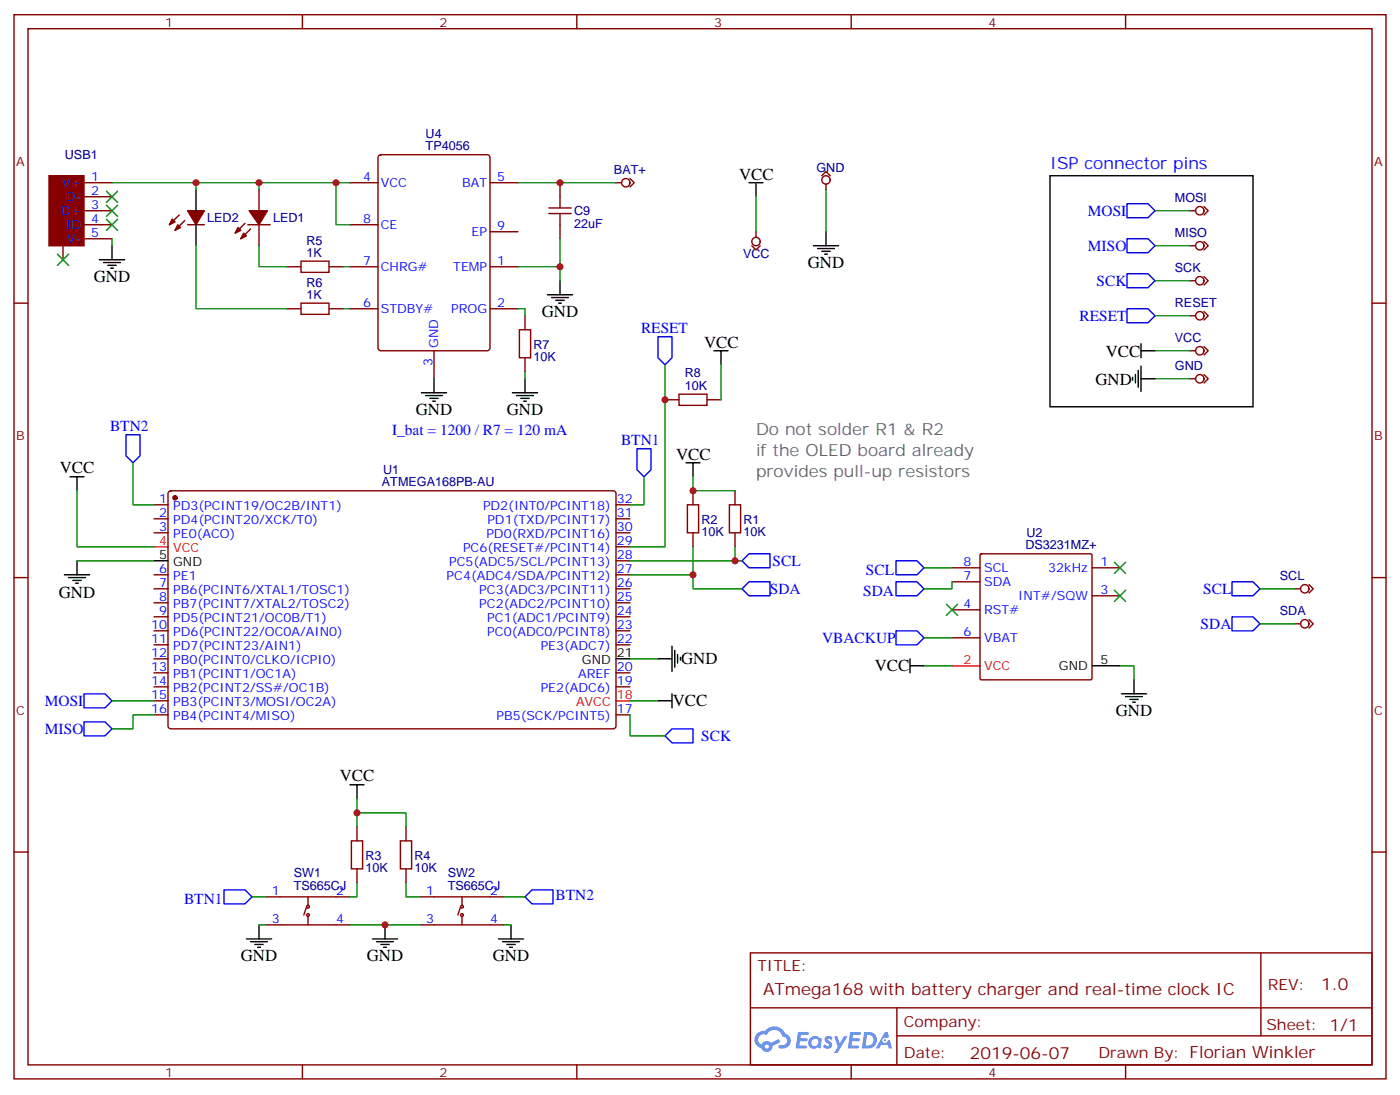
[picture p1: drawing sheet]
<svg xmlns="http://www.w3.org/2000/svg" width="353mm" height="276mm" viewBox="0 0 353 276" stroke-linecap="round" stroke-linejoin="round" font-family="sans-serif">
<path d="M264.6 44.3h51.1v58.2h-51.1z" fill="none" stroke="#000" stroke-width=".35"/>
<g fill="none" stroke="#870000" stroke-width=".35">
<path d="M3.5 3.7h345.7v268.1h-345.7zM7.1 7.2h338.6v261.1h-338.6zM76.2 3.7v3.5M145.3 3.7v3.5M214.5 3.7v3.5M283.6 3.7v3.5M3.5 76.4h3.6M345.7 76.4h3.5M3.5 145.5h3.6M345.7 145.5h3.5M3.5 214.7h3.6M345.7 214.7h3.5"/>
<path d="M189.1 240.1h156.6v28.2h-156.6zM189.1 253.9h156.5M226 253.9v14.1M317.7 240.1v20.9M76.2 268.3v3.5M145.3 268.3v3.5M214.5 268.3v3.5M226 261h119.6M283.6 268.3v3.5"/>
</g>
<g fill="#5487ff">
<path d="M208.1 261.2a1.22 1.22 0 0 1 1.7 .3l-.4 .6a.47 .47 0 0 0-.3-.4 .47 .47 0 0 0-.5 .2v.1a1.3 1.3 0 0 1 1 1.7 1.39 1.39 0 0 1-2.2-.1l.5-.5 .7 .4a.29 .29 0 0 0 .3-.2 .29 .29 0 0 0-.2-.4 1.04 1.04 0 0 1-.6-1.7z"/>
<path d="M201.1 260h2.3a.37 .37 0 0 1 .4 .4 .37 .37 0 0 1-.4 .3h-1.6l-.1 .9h1.5l.3 .4-.4 .3h-1.5l-.2 1.1 1.7 .1 .2 .5-.4 .1h-2.4z"/>
<path d="M214.2 260h2.4a.37 .37 0 0 1 .4 .4 .37 .37 0 0 1-.4 .3h-1.6l-.2 .9h1.6l.3 .4-.4 .3h-1.6l-.1 1.1 1.7 .1 .1 .5-.3 .1h-2.5z"/>
<path d="M223 260h.7l.3 1.2-.6 .4a.69 .69 0 0 0-1 .2 .69 .69 0 0 0 .4 1 .69 .69 0 0 0 .9-.6l.5-.3 .6 2.2h-.8l-.3-.8h-1.7l-.5 .8h-.9z"/>
<path d="M210.2 261.1h.8l.6 1.8 1.1-1.8h.9l-2.6 4.2h-.8l.9-1.6z"/>
<path d="M217.8 260l-.6 4.1h1.3a2.11 2.11 0 0 0 2.5-2.1 2.11 2.11 0 0 0-2.5-2zM218.5 260.7a1.39 1.39 0 0 1 1.7 1.4 1.39 1.39 0 0 1-1.8 1.3h-.3z"/>
<path d="M204.1 261.6a1.47 1.47 0 0 0-.2 2.1 1.47 1.47 0 0 0 2.1 .1l.8 .3 .3-2.3-.2-.2h-.4a1.49 1.49 0 0 0-2.4 0zM204.7 262a.92 .92 0 0 1 1.6 .5 .92 .92 0 0 1-1.3 1 .9 .9 0 0 1-.3-1.5z"/>
<path d="M190.8 260.4a2.18 2.18 0 0 0 1.1 3.7 1.44 1.44 0 0 0 1.6 .9 1.44 1.44 0 0 0 1.1-1.5l2.1-1-.5-.7-1.9 1a1.47 1.47 0 0 0-2.4 .4 1.39 1.39 0 0 1-.7-2 1.39 1.39 0 0 1 2-.4 2.12 2.12 0 0 1 2.2-1.3 2.12 2.12 0 0 1 1.8 1.7 1.07 1.07 0 0 1 1.2 1 1.07 1.07 0 0 1-1.1 1.1h-.6a.43 .43 0 0 0-.5 .4 .43 .43 0 0 0 .4 .5 1.98 1.98 0 0 0 2.5-1.3 1.98 1.98 0 0 0-1.2-2.5 2.98 2.98 0 0 0-5.1-.7l-1.1 .1zM192.7 263.7a.55 .55 0 0 1 1.1 0 .55 .55 0 0 1-1.1 0z"/>
<circle cx="223" cy="262.1" r=".26"/>
</g>
<g fill="#870000" stroke="#870000" stroke-width=".35">
<path d="M12.3 44.3h8.9v17.6h-8.9z"/>
<path d="M47.3 53.1h4.2l-2.1 3.5z"/>
<path d="M44.8 56.6l.7 .7-1.4 .7z"/>
<path d="M43.4 55.2l.7 .7-1.4 .7z"/>
<path d="M61.4 58.7l.7 .7-1.4 .7z"/>
<path d="M60 57.3l.7 .7-1.4 .7z"/>
<path d="M62.8 53.1h4.6l-2.1 3.5z"/>
<circle cx="44.1" cy="125.4" r=".53"/>
</g>
<g fill="none" stroke="#870000" stroke-width=".35">
<path d="M95.5 39.2l.5-.2h26.8a.71 .71 0 0 1 .7 .7l-.1 48.2-.6 .5h-26.8l-.5-.3-.3-.4v-48zM21.2 46h7M21.2 49.6h7M21.2 53.1h7M21.2 56.6h7M45.2 54.2l-2.5 2.4M46.6 55.6l-2.5 2.4M47.3 56.6h4.2M61.7 56.3l-2.4 2.4M62.4 56.6h5.7M63.1 57.7l-2.4 2.4M65.3 47.8v5.3"/>
<path d="M65.3 56.6v5.3M88.2 46h7M88.2 56.6h7M123.5 46h7M123.5 58.4h7M138.3 53.8h5.6M138.3 52.4h5.6M141.1 46v6.4M141.1 53.8v6.3M155.2 46h1.4M158.7 45l1.1 1-1.1 1.1M190.5 58.4v1.4"/>
<path d="M207.1 44.3l1-1.1 1.1 1.1M208.1 46.4v1.4M299.9 53.1h1.4M303.4 52l1 1.1-1 1.1M15.9 61.9v3.5M21.2 60.1h7M72.3 67.2h3.5M72.3 77.8h3.5M75.8 65.8h7.1v2.8h-7.1zM75.8 76.4h7.1v2.8h-7.1zM82.9 67.2h3.5M82.9 77.8h3.5"/>
<path d="M88.2 67.2h7M88.2 77.8h7M123.5 67.2h7M123.5 77.8h7M132.3 79.6v3.5M189.4 61.9l1.1 1.1 1.1-1.1M299.9 61.9h1.4M299.9 70.7h1.4M299.9 79.6h1.4M303.4 60.9l1 1-1 1.1M303.4 69.7l1 1-1 1.1M303.4 78.5l1 1.1-1 1"/>
<path d="M109.4 88.4v7M130.9 83.1h2.8v7h-2.8zM132.3 90.1v3.6M171.1 99.3h7.1v2.8h-7.1zM299.9 88.4h1.4M299.9 95.4h1.4M303.4 87.3l1 1.1-1 1M303.4 94.4l1 1-1 1.1M167.6 100.7h3.5M178.2 100.7h3.5M38.8 127.2h3.5M38.8 130.7h3.5"/>
<path d="M38.8 134.2h3.5M42.6 123.9l.4-.3h111.5a.71 .71 0 0 1 .7 .8v58.5l-.4 .7h-111.8l-.5-.2-.2-.5v-58.5zM155.2 127.2h3.5M155.2 130.7h3.5M155.2 134.2h3.5M155.2 137.8h3.5M173.2 127.2h2.8v7h-2.8zM174.6 123.6v3.6M174.6 134.2v3.6M183.8 127.2h2.8v7h-2.8zM185.2 123.6v3.6M185.2 134.2v3.6"/>
<path d="M247 139.7l.3-.2h27.5l.3 .2 .1 31.2-.2 .3-27.7 .1-.3-.2zM38.8 144.8h3.5M38.8 148.3h3.5M38.8 151.9h3.5M38.8 155.4h3.5M38.8 158.9h3.5M155.2 144.8h3.5M155.2 148.3h3.5M155.2 151.9h3.5M155.2 155.4h3.5M155.2 158.9h3.5M155.2 141.3h3.5"/>
<path d="M239.9 143.1h7M239.9 153.6h7M239.9 146.6h7M275.2 143.1h7M275.2 150.1h7M326.3 148.3h1.4M326.3 157.2h1.4M329.8 147.3l1.1 1-1.1 1.1M329.8 156.1l1.1 1.1-1.1 1M38.8 162.5h3.5M38.8 166h3.5M38.8 169.5h3.5"/>
<path d="M38.8 173h3.5M38.8 176.6h3.5M155.2 162.5h3.5M155.2 169.5h3.5M155.2 173h3.5M239.9 160.7h7M38.8 180.1h3.5M155.2 180.1h3.5M88.5 211.8h2.9v7.1h-2.9zM90 208.3v3.5M90 218.9v3.5M100.9 211.8h2.8v7.1h-2.8z"/>
<path d="M102.3 208.3v3.5M102.3 218.9v3.5M67 226h21.2M67 233h21.2M77.3 228.4l-.7 2.1M77.6 230.9v2.1M77.6 226v2.1M105.8 226h21.2M105.8 233h21.2M116.1 228.4l-.7 2.1M116.4 230.9v2.1M116.4 226v2.1"/>
<circle cx="157.7" cy="46" r="1.06"/>
<circle cx="208.1" cy="45.3" r="1.06"/>
<circle cx="302.3" cy="53.1" r="1.06"/>
<circle cx="190.5" cy="60.9" r="1.06"/>
<circle cx="302.3" cy="70.7" r="1.06"/>
<circle cx="302.3" cy="79.6" r="1.06"/>
<circle cx="302.3" cy="61.9" r="1.06"/>
<circle cx="302.3" cy="95.4" r="1.06"/>
<circle cx="302.3" cy="88.4" r="1.06"/>
<circle cx="328.8" cy="157.2" r="1.06"/>
<circle cx="328.8" cy="148.3" r="1.06"/>
<circle cx="77.6" cy="230.5" r=".35"/>
<circle cx="77.6" cy="228.4" r=".35"/>
<circle cx="116.4" cy="228.4" r=".35"/>
<circle cx="116.4" cy="230.5" r=".35"/>
</g>
<g fill="none" stroke="#000" stroke-width=".35">
<path d="M49.4 47.8v5.3M49.4 56.6v5.3M188.7 46h3.6M190.5 46v3.6M208.1 58.4v3.5M25 65.4h6.4M26.1 66.1h4.2M27.2 66.9h2.1M27.9 67.6h.7M28.2 61.9v3.5M137.9 74.3h6.4M139 75h4.2"/>
<path d="M140.1 75.7h2.1M140.8 76.4h.7M141.1 70.7v3.6M205 61.9h6.3M206 62.6h4.3M207.1 63.3h2.1M207.8 64h.7M106.2 99h6.3M107.2 99.7h4.3M109.4 95.4v3.6M129.1 99h6.4M130.2 99.7h4.2"/>
<path d="M132.3 95.4v3.6M179.9 88.4h3.5M181.7 88.4v3.5M285.4 95.1v.7M286.1 94.4v2.1M286.8 93.3v4.2M287.5 88.4h3.5M287.5 86.6v3.5M287.5 92.3v6.3M287.5 95.4h3.5M108.3 100.4h2.1M109 101.1h.7"/>
<path d="M131.2 100.4h2.1M131.9 101.1h.7M172.9 116.6h3.5M174.6 116.6v3.5M17.6 120.1h3.6M19.4 120.1v3.5M16.2 144.8h6.4M17.3 145.5h4.2M18.3 146.2h2.2M19 146.9h.8M19.4 141.3v3.5M38.8 141.3h3.5"/>
<path d="M155.2 166h3.5M165.8 166h3.5M165.8 176.6h3.5M169.3 162.8v6.4M169.3 174.8v3.5M170 163.9v4.2M170.7 164.9v2.1M171.4 165.6v.7M229.3 167.7h3.5M229.3 166v3.5M275.2 167.7h7M282.6 174.8h6.3"/>
<path d="M283.6 175.5h4.3M284.7 176.2h2.1M285.4 176.9h.7M285.8 171.3v3.5M88.2 197.7h3.5M90 197.7v3.6M62.1 236.5h6.3M63.1 237.2h4.3M64.2 237.9h2.1M64.9 238.7h.7M65.3 233v3.5M93.8 236.5h6.4"/>
<path d="M94.9 237.2h4.2M96 237.9h2.1M96.7 238.7h.7M97 233v3.5M125.6 236.5h6.3M126.6 237.2h4.3M127.7 237.9h2.1M128.4 238.7h.7M128.8 233v3.5"/>
</g>
<path d="M38.8 137.8h3.5M155.2 176.6h3.5M239.9 167.7h7" fill="none" stroke="#f00" stroke-width=".35"/>
<g fill="none" stroke="#00f" stroke-width=".35">
<path d="M284 51.3h5.3l1.7 1.8-1.7 1.8h-5.3zM284 60.1h5.3l1.7 1.8-1.7 1.8h-5.3zM284 69h5.3l1.7 1.7-1.7 1.8h-5.3zM284 77.8h5.3l1.7 1.8-1.7 1.7h-5.3zM165.8 84.8h3.5v5.3l-1.7 1.8-1.8-1.8zM31.7 109.5h3.6v5.3l-1.8 1.8-1.8-1.8zM160.5 113.1h3.5v5.3l-1.7 1.7-1.8-1.7zM187 148.3l1.7-1.7h5.3v3.5h-5.3zM187 141.3l1.7-1.8h5.3v3.6h-5.3zM225.8 141.3h5.3l1.7 1.8-1.7 1.7h-5.3zM225.8 146.6h5.3l1.7 1.7-1.7 1.8h-5.3zM225.8 158.9h5.3l1.7 1.8-1.7 1.8h-5.3z"/>
<path d="M310.4 146.6h5.3l1.8 1.7-1.8 1.8h-5.3zM310.4 155.4h5.3l1.8 1.8-1.8 1.7h-5.3zM21.2 174.8h5.3l1.7 1.8-1.7 1.7h-5.3zM21.2 181.9h5.3l1.7 1.7-1.7 1.8h-5.3zM167.6 185.4l1.7-1.8h5.3v3.5h-5.3zM56.4 224.2h5.3l1.8 1.8-1.8 1.7h-5.3zM132.3 226l1.8-1.8h5.2v3.5h-5.2z"/>
</g>
<g fill="none" stroke="#008700" stroke-width=".35">
<path d="M28.2 46h60M49.4 46v1.8M65.3 46v1.8M84.7 46v10.6h3.5M130.5 46h24.7M190.5 49.6v8.8M208.1 47.8v10.6M291 53.1h8.9M28.2 60.1v1.8M49.4 61.9v15.9h22.9M65.3 61.9v5.3h7M86.4 67.2h1.8"/>
<path d="M86.4 77.8h1.8M130.5 67.2h10.6v3.5M130.5 77.8h1.8v1.8M141.1 60.1v7.1M291 61.9h8.9M291 70.7h8.9M291 79.6h8.9M132.3 93.7v1.7M167.6 91.9v45.9h-8.9M181.7 91.9v8.8M291 88.4h8.9M291 95.4h8.9"/>
<path d="M33.5 116.6v10.6h5.3M19.4 123.6v14.2h19.4M162.3 120.1v7.1h-3.6M174.6 120.1v3.5h10.6M174.6 137.8v7M185.2 137.8v3.5M19.4 141.3h19.4M158.7 144.8h15.9v3.5h12.4M158.7 141.3h28.3M232.8 143.1h7.1M239.9 146.6v1.7h-7.1M317.5 157.2h8.8"/>
<path d="M317.5 148.3h8.8M28.2 176.6h10.6M158.7 166h7.1M158.7 176.6h7.1M232.8 167.7h7.1M232.8 160.7h7.1M282.2 167.7h3.6v3.6M38.8 180.1h-5.3v3.5h-5.3M158.7 180.1v5.3h8.9M90 201.3v7M90 204.8h12.3v3.5M63.5 226h3.5"/>
<path d="M65.3 233h1.7M88.2 233h17.6M90 222.4v3.6h-1.8M102.3 222.4v3.6h3.5M127 233h1.8M127 226h5.3"/>
</g>
<g fill="#c00">
<circle cx="167.6" cy="100.7" r=".88"/>
<circle cx="90" cy="204.8" r=".88"/>
<circle cx="185.2" cy="141.3" r=".88"/>
<circle cx="49.4" cy="46" r=".88"/>
<circle cx="65.3" cy="46" r=".88"/>
<circle cx="97" cy="233" r=".88"/>
<circle cx="84.7" cy="46" r=".88"/>
<circle cx="141.1" cy="46" r=".88"/>
<circle cx="141.1" cy="67.2" r=".88"/>
<circle cx="174.6" cy="144.8" r=".88"/>
<circle cx="174.6" cy="123.6" r=".88"/>
</g>
<g fill="#c00" stroke="#008700" stroke-width=".35">
<path d="M26.8 48.2l2.8 2.8zM29.6 48.2l-2.8 2.8z"/>
<path d="M26.8 51.7l2.8 2.8zM29.6 51.7l-2.8 2.8z"/>
<path d="M26.8 55.2l2.8 2.8zM26.8 58l2.8-2.8z"/>
<path d="M14.5 64l2.8 2.9zM17.3 64l-2.8 2.9z"/>
<path d="M238.5 152.2l2.8 2.8zM241.3 152.2l-2.8 2.8z"/>
<path d="M280.8 148.7l2.8 2.8zM283.6 148.7l-2.8 2.8z"/>
<path d="M280.8 141.6l2.8 2.9zM283.6 141.6l-2.8 2.9z"/>
</g>
<g font-size="4.2">
<text x="186.3" y="45.3">VCC</text>
<text x="23.6" y="71.1">GND</text>
<text x="203.6" y="67.6">GND</text>
<text x="136.5" y="79.9">GND</text>
<text x="177.4" y="87.7">VCC</text>
<text x="278.6" y="89.9">VCC</text>
<text x="276" y="96.9">GND</text>
<text x="104.8" y="104.6">GND</text>
<text x="127.7" y="104.6">GND</text>
<text x="15.1" y="119.1">VCC</text>
<text x="170.4" y="115.9">VCC</text>
<text x="14.8" y="150.8">GND</text>
<text x="171.6" y="167.4">GND</text>
<text x="220.4" y="169.2">VCC</text>
<text x="169.5" y="178">VCC</text>
<text x="281.2" y="180.4">GND</text>
<text x="85.6" y="196.7">VCC</text>
<text x="60.7" y="242.2">GND</text>
<text x="92.4" y="242.2">GND</text>
<text x="124.2" y="242.2">GND</text>
</g>
<text font-size="4.2" fill="#00f" x="264.6" y="42.5">ISP connector pins</text>
<g font-size="4.2" fill="#666">
<text x="190.5" y="109.5">Do not solder R1 &amp; R2</text>
<text x="190.5" y="114.8">if the OLED board already</text>
<text x="190.5" y="120.1">provides pull-up resistors</text>
</g>
<g font-size="4.2" fill="#800">
<text x="192.3" y="250.6">ATmega168 with battery charger and real-time clock IC</text>
<text x="332.9" y="249.3">1.0</text>
<text x="244.3" y="266.7">2019-06-07</text>
</g>
<g font-size="3.9" fill="#00f">
<text x="274.1" y="54.4">MOSI</text>
<text x="274.1" y="63.2">MISO</text>
<text x="276.3" y="72">SCK</text>
<text x="161.5" y="83.8">RESET</text>
<text x="272" y="80.8">RESET</text>
<text x="27.7" y="108.5">BTN2</text>
<text x="98.8" y="109.5">I_bat = 1200 / R7 = 120 mA</text>
<text x="156.5" y="112">BTN1</text>
<text x="194.7" y="142.6">SCL</text>
<text x="194" y="149.6">SDA</text>
<text x="218.2" y="144.8">SCL</text>
<text x="303.2" y="149.6">SCL</text>
<text x="217.5" y="150.1">SDA</text>
<text x="207.2" y="162">VBACKUP</text>
<text x="302.5" y="158.4">SDA</text>
<text x="11.3" y="177.8">MOSI</text>
<text x="11.3" y="184.9">MISO</text>
<text x="176.7" y="186.7">SCK</text>
<text x="46.4" y="227.7">BTN1</text>
<text x="140" y="226.8">BTN2</text>
</g>
<g font-size="3.9" fill="#800">
<text x="190.9" y="244.7">TITLE:</text>
<text x="319.5" y="249.3">REV:</text>
<text x="227.8" y="258.9">Company:</text>
<text x="319.1" y="259.5">Sheet: 1/1</text>
<text x="227.8" y="266.5">Date:</text>
<text x="276.8" y="266.6">Drawn By: Florian Winkler</text>
</g>
<g font-size="3.2" fill="#800">
<text x="41.6" y="6.7">1</text>
<text x="110.8" y="6.7">2</text>
<text x="179.9" y="6.7">3</text>
<text x="249.1" y="6.7">4</text>
<text x="4.1" y="41.8">A</text>
<text x="346.3" y="41.8">A</text>
<text x="4.1" y="110.9">B</text>
<text x="346.3" y="110.9">B</text>
<text x="4.1" y="180.1">C</text>
<text x="346.3" y="180.1">C</text>
<text x="41.6" y="271.3">1</text>
<text x="110.8" y="271.3">2</text>
<text x="179.9" y="271.3">3</text>
<text x="249.1" y="271.3">4</text>
</g>
<g font-size="3.2" fill="#000080">
<text x="107.3" y="34.7">U4</text>
<text x="16.3" y="40">USB1</text>
<text x="107.3" y="37.9">TP4056</text>
<text x="154.7" y="43.9">BAT+</text>
<text x="205.7" y="43.2">GND</text>
<text x="296.1" y="51">MOSI</text>
<text x="52.2" y="56">LED2</text>
<text x="68.8" y="56">LED1</text>
<text x="144.6" y="57.4">22uF</text>
<text x="144.6" y="54.2">C9</text>
<text x="296.1" y="59.8">MISO</text>
<text x="77.2" y="64.7">1K</text>
<text x="77.2" y="61.7">R5</text>
<text x="187.3" y="65">VCC</text>
<text x="296.1" y="68.6">SCK</text>
<text x="77.2" y="75.3">1K</text>
<text x="77.2" y="72.3">R6</text>
<text x="296.1" y="77.4">RESET</text>
<text x="134.4" y="87.9">R7</text>
<text x="296.1" y="86.3">VCC</text>
<text x="134.4" y="90.9">10K</text>
<text x="172.5" y="95">R8</text>
<text x="296.1" y="93.3">GND</text>
<text x="172.5" y="98.2">10K</text>
<text x="96.5" y="119.3">U1</text>
<text x="96.2" y="122.4">ATMEGA168PB-AU</text>
<text x="176.7" y="132">R2</text>
<text x="187.3" y="132">R1</text>
<text x="176.7" y="135">10K</text>
<text x="187.3" y="135">10K</text>
<text x="258.7" y="135.2">U2</text>
<text x="258.4" y="138.3">DS3231MZ+</text>
<text x="322.5" y="146.2">SCL</text>
<text x="322.5" y="155">SDA</text>
<text x="74" y="221">SW1</text>
<text x="92.1" y="219.7">10K</text>
<text x="92.1" y="216.6">R3</text>
<text x="104.4" y="219.7">10K</text>
<text x="104.4" y="216.6">R4</text>
<text x="112.9" y="221">SW2</text>
<text x="74" y="224.2">TS665CJ</text>
<text x="112.9" y="224.2">TS665CJ</text>
</g>
<g font-size="3.2" fill="#00f">
<text x="15.7" y="47.1">V+</text>
<text x="22.9" y="45.7">1</text>
<text x="91.5" y="45.7">4</text>
<text x="96" y="47.1">VCC</text>
<text x="116.5" y="47.1">BAT</text>
<text x="125.2" y="45.7">5</text>
<text x="16.6" y="50.6">D-</text>
<text x="22.9" y="49.2">2</text>
<text x="22.9" y="52.7">3</text>
<text x="15.4" y="54.2">D+</text>
<text x="16.7" y="57.7">ID</text>
<text x="22.9" y="56.3">4</text>
<text x="22.9" y="59.8">5</text>
<text x="91.5" y="56.3">8</text>
<text x="96" y="57.7">CE</text>
<text x="118.8" y="59.4">EP</text>
<text x="125.2" y="58">9</text>
<text x="16.9" y="61.2">V-</text>
<text x="91.5" y="66.9">7</text>
<text x="96" y="68.3">CHRG#</text>
<text x="114.2" y="68.3">TEMP</text>
<text x="125.2" y="66.9">1</text>
<text x="91.5" y="77.4">6</text>
<text x="125.2" y="77.4">2</text>
<text x="96" y="78.8">STDBY#</text>
<text x="113.7" y="78.8">PROG</text>
<text x="110.4" y="87.7" transform="rotate(-90 110.4 87.7)">GND</text>
<text x="109" y="92.1" transform="rotate(-90 109 92.1)">3</text>
<text x="40.1" y="126.8">1</text>
<text x="40.1" y="130.4">2</text>
<text x="43.6" y="128.6">PD3(PCINT19/OC2B/INT1)</text>
<text x="121.7" y="128.6">PD2(INT0/PCINT18)</text>
<text x="155.4" y="130.4">31</text>
<text x="155.4" y="126.8">32</text>
<text x="40.1" y="133.9">3</text>
<text x="43.6" y="132.1">PD4(PCINT20/XCK/T0)</text>
<text x="43.6" y="135.6">PE0(ACO)</text>
<text x="122.6" y="135.6">PD0(RXD/PCINT16)</text>
<text x="122.8" y="132.1">PD1(TXD/PCINT17)</text>
<text x="155.4" y="137.4">29</text>
<text x="155.4" y="133.9">30</text>
<text x="113.2" y="142.7">PC5(ADC5/SCL/PCINT13)</text>
<text x="116.7" y="139.2">PC6(RESET#/PCINT14)</text>
<text x="155.4" y="140.9">28</text>
<text x="242.8" y="142.7">8</text>
<text x="277.3" y="142.7">1</text>
<text x="40.1" y="144.5">6</text>
<text x="40.1" y="148">7</text>
<text x="43.6" y="146.2">PE1</text>
<text x="43.6" y="149.8">PB6(PCINT6/XTAL1/TOSC1)</text>
<text x="112.6" y="146.2">PC4(ADC4/SDA/PCINT12)</text>
<text x="120.8" y="149.8">PC3(ADC3/PCINT11)</text>
<text x="155.4" y="148">26</text>
<text x="155.4" y="144.5">27</text>
<text x="242.8" y="146.2">7</text>
<text x="248" y="147.6">SDA</text>
<text x="248" y="144.1">SCL</text>
<text x="264.1" y="144.1">32kHz</text>
<text x="277.3" y="149.8">3</text>
<text x="40.1" y="151.5">8</text>
<text x="40.1" y="155">9</text>
<text x="43.6" y="153.3">PB7(PCINT7/XTAL2/TOSC2)</text>
<text x="120.8" y="153.3">PC2(ADC2/PCINT10)</text>
<text x="155.4" y="155">24</text>
<text x="155.4" y="151.5">25</text>
<text x="242.8" y="153.3">4</text>
<text x="248" y="154.7">RST#</text>
<text x="256.6" y="151.2">INT#/SQW</text>
<text x="38.1" y="158.6">10</text>
<text x="43.6" y="156.8">PD5(PCINT21/OC0B/T1)</text>
<text x="43.6" y="160.3">PD6(PCINT22/OC0A/AIN0)</text>
<text x="122.8" y="160.3">PC0(ADC0/PCINT8)</text>
<text x="122.8" y="156.8">PC1(ADC1/PCINT9)</text>
<text x="155.4" y="158.6">23</text>
<text x="242.8" y="160.3">6</text>
<text x="248" y="161.7">VBAT</text>
<text x="38.1" y="162.1">11</text>
<text x="38.1" y="165.6">12</text>
<text x="43.6" y="163.9">PD7(PCINT23/AIN1)</text>
<text x="43.6" y="167.4">PB0(PCINT0/CLKO/ICPI0)</text>
<text x="136.2" y="163.9">PE3(ADC7)</text>
<text x="155.4" y="162.1">22</text>
<text x="38.1" y="169.2">13</text>
<text x="38.1" y="172.7">14</text>
<text x="43.6" y="170.9">PB1(PCINT1/OC1A)</text>
<text x="145.7" y="170.9">AREF</text>
<text x="155.4" y="172.7">19</text>
<text x="155.4" y="169.2">20</text>
<text x="38.1" y="176.2">15</text>
<text x="38.1" y="179.7">16</text>
<text x="43.6" y="174.4">PB2(PCINT2/SS#/OC1B)</text>
<text x="43.6" y="178">PB3(PCINT3/MOSI/OC2A)</text>
<text x="136.2" y="174.4">PE2(ADC6)</text>
<text x="155.4" y="179.7">17</text>
<text x="43.6" y="181.5">PB4(PCINT4/MISO)</text>
<text x="125.1" y="181.5">PB5(SCK/PCINT5)</text>
<text x="68.5" y="225.6">1</text>
<text x="84.7" y="225.6">2</text>
<text x="107.3" y="225.6">1</text>
<text x="123.5" y="225.6">2</text>
<text x="68.5" y="232.7">3</text>
<text x="84.7" y="232.7">4</text>
<text x="107.3" y="232.7">3</text>
<text x="123.5" y="232.7">4</text>
</g>
<g font-size="3.2" fill="#f00">
<text x="40.1" y="137.4">4</text>
<text x="43.6" y="139.2">VCC</text>
<text x="242.8" y="167.4">2</text>
<text x="248" y="168.8">VCC</text>
<text x="145.1" y="178">AVCC</text>
<text x="155.4" y="176.2">18</text>
</g>
<g font-size="3.2">
<text x="40.1" y="140.9">5</text>
<text x="43.6" y="142.7">GND</text>
<text x="146.6" y="167.4">GND</text>
<text x="155.4" y="165.6">21</text>
<text x="277.3" y="167.4">5</text>
<text x="266.8" y="168.8">GND</text>
</g>
</svg>
